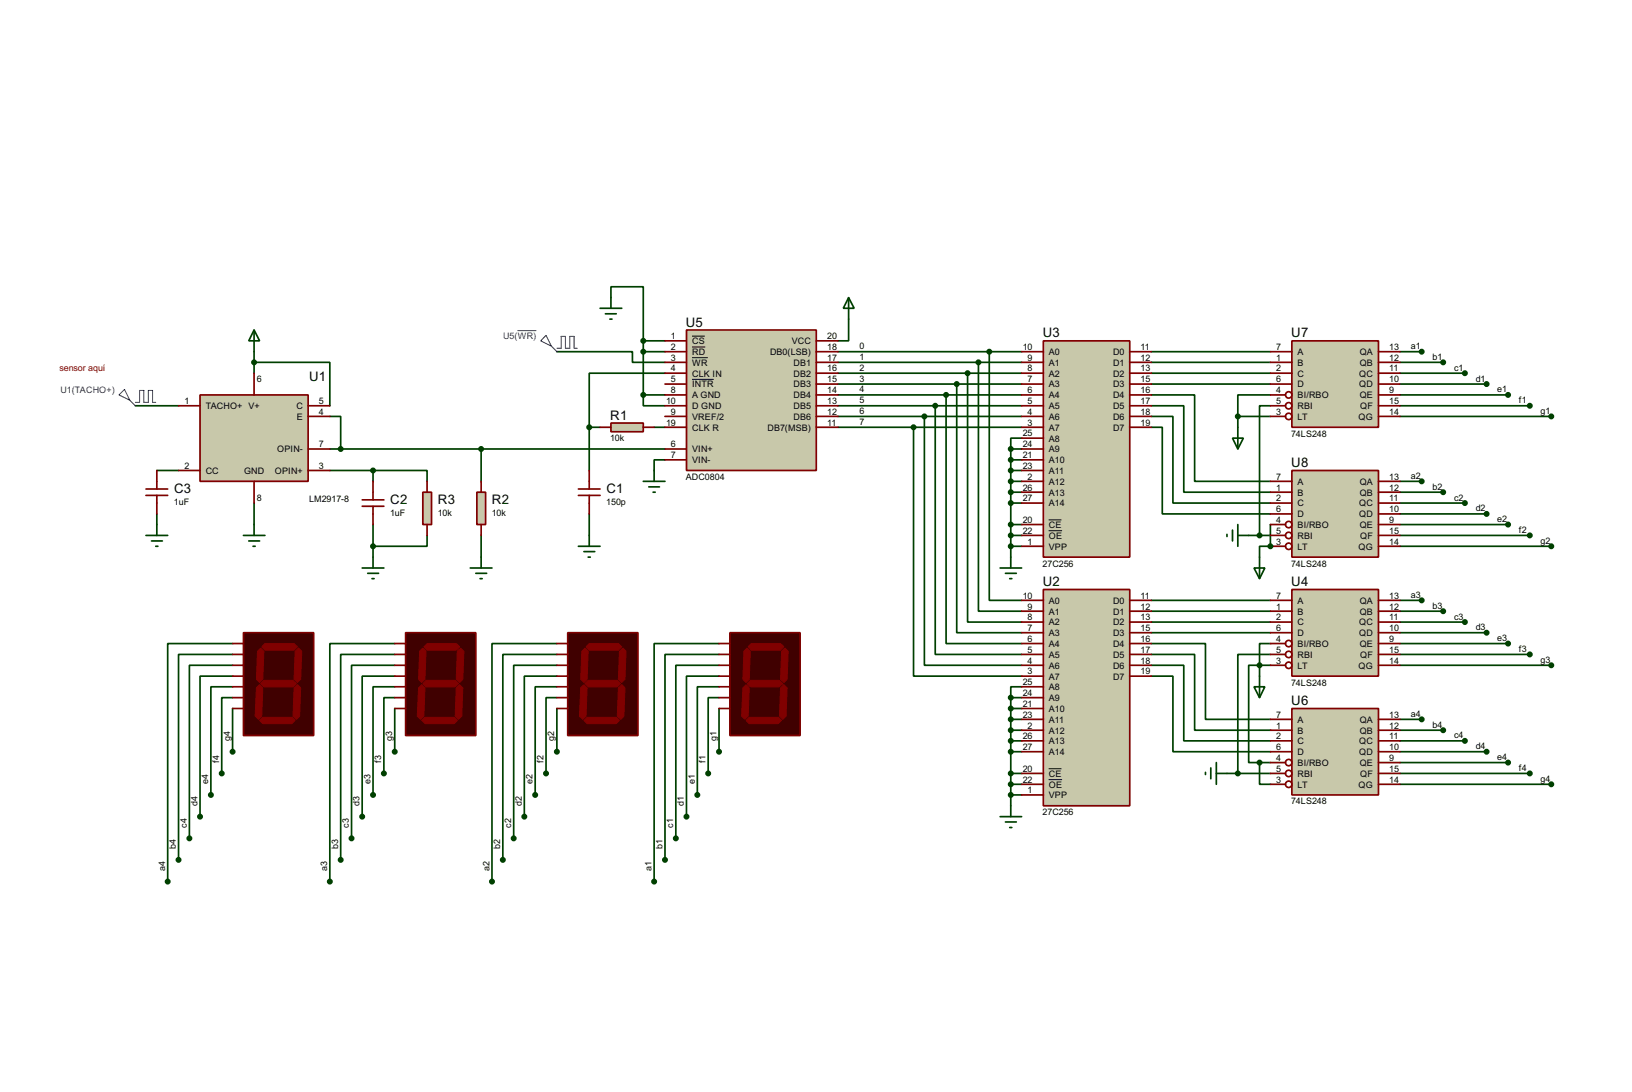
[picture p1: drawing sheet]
<svg xmlns="http://www.w3.org/2000/svg" width="383mm" height="256mm" viewBox="0 0 383 256" stroke-linecap="round" stroke-linejoin="round" font-family="sans-serif">
<g fill="none" stroke="#004000" stroke-width=".4">
<path d="M143.6 69.9v-2.5h7.6v12.7M199.4 75v5.1h-2.5M31.8 95.3h10.2M59.7 85.1h17.8v10.2M59.7 82.6v5.1M77.5 97.8h2.6v7.7M130.9 82.6h17.7v2.5h7.7M151.2 92.8v2.5h5.1M151.2 92.8h5.1M151.2 80.1v12.7M151.2 82.6h5.1M151.2 80.1h5.1"/>
<path d="M196.9 92.8h43.2M196.9 82.6h43.2M196.9 95.3h43.2M196.9 85.1h43.2M196.9 87.7h43.2M196.9 90.2h43.2M196.9 97.8h43.2M217.2 97.8v58.5h22.9M219.8 95.3v58.4h20.3M222.3 92.8v58.4h17.8M224.8 90.2v58.4h15.3M227.4 87.7v58.4h12.7"/>
<path d="M229.9 85.1v58.5h10.2M232.5 82.6v58.4h7.6M270.6 92.8h10.1v20.3h17.8M270.6 95.3h7.6v20.3h20.3M270.6 97.8h5v20.4h22.9M270.6 82.6h27.9M270.6 85.1h27.9M270.6 87.7h27.9M270.6 90.2h27.9M298.5 95.3h-2.5v30.5M36.9 110.5h5.1M59.7 118.2v5"/>
<path d="M77.5 105.5h78.8M77.5 110.5h10.2M87.7 110.5h12.7v2.6M87.7 110.5v2.6M113.1 105.5v7.6M153.7 100.4h2.6M156.3 108h-2.6v2.5M196.9 100.4h43.2M214.7 100.4v58.4h25.4M237.5 105.5h2.6M237.5 110.5h2.6M237.5 105.5v25.4"/>
<path d="M237.5 108h2.6M237.5 113.1h2.6M237.5 115.6h2.6M237.5 118.2h2.6M240.1 102.9h-2.6v2.6M270.6 100.4h2.5v20.3h25.4M36.9 120.7v2.5M87.7 123.2v7.7M100.4 125.8v2.5h-12.7M113.1 125.8v5.1M138.5 120.7v5.1M237.5 128.3h2.6"/>
<path d="M237.5 123.2h2.6M237.5 125.8h2.6M293.4 125.8h5.1M298.5 123.2v5.1M270.6 151.2h12.7v17.8h15.2M270.6 153.7h10.1v17.8h17.8M270.6 156.3h7.6v17.7h20.3M270.6 158.8h5v17.8h22.9M270.6 141h27.9M270.6 143.6h27.9M270.6 146.1h27.9M270.6 148.6h27.9"/>
<path d="M237.5 163.9v25.4M237.5 176.6h2.6M237.5 174h2.6M237.5 171.5h2.6M237.5 169h2.6M237.5 166.4h2.6M237.5 163.9h2.6M240.1 161.3h-2.6v2.6M237.5 186.7h2.6M237.5 184.2h2.6M237.5 181.7h2.6"/>
</g>
<circle cx="298.5" cy="128.3" r=".2" fill="#004000"/>
<g fill="none" stroke="#004000" stroke-width=".4">
<path d="M156.3 87.7h-17.8v12.7M290.9 97.8v2.6M290.9 97.8h7.6M298.5 92.8h-7.6v5M329 97.8h35.5M329 82.6h5.1M329 85.1h10.1M329 87.7h15.2M329 90.2h20.3M329 92.8h25.4M329 95.3h30.5M138.5 100.4h2.5"/>
<path d="M138.5 100.4v10.1M329 113.1h5.1M329 115.6h10.1M329 118.2h15.2M57.2 125.8h5.1M58.5 127.1h2.5M59.5 128.3h.5M59.7 123.2v2.6M298.5 128.3h-2.5v2.6M329 120.7h20.3M329 123.2h25.4M329 125.8h30.5"/>
<path d="M329 128.3h35.5M54.7 158.8h-7.7v33M54.7 156.3h-10.2v40.6M54.7 153.7h-12.7v48.3M54.7 151.2h-15.3v55.9M92.8 158.8h-7.7v33M92.8 156.3h-10.2v40.6M92.8 153.7h-12.7v48.3M92.8 151.2h-15.3v55.9M130.9 158.8h-7.7v33M130.9 156.3h-10.2v40.6M130.9 153.7h-12.7v48.3"/>
<path d="M130.9 151.2h-15.3v55.9M169 158.8h-7.7v33M169 156.3h-10.2v40.6M169 153.7h-12.7v48.3M169 151.2h-15.3v55.9M296 156.3h-2.6v22.8h2.6M296 156.3h2.5M296 156.3v2.5M298.5 151.2h-2.5v5.1M298.5 153.7h-7.6v28M329 156.3h35.5M329 141h5.1"/>
<path d="M329 143.6h10.1M329 146.1h15.2M329 148.6h20.3M329 151.2h25.4M329 153.7h30.5M54.7 163.9h-2.6v17.8M54.7 161.3h-5.1v25.4M54.7 166.4v10.2M92.8 163.9h-2.6v17.8M92.8 161.3h-5.1v25.4M92.8 166.4v10.2M130.9 163.9h-2.6v17.8"/>
<path d="M130.9 161.3h-5.1v25.4M130.9 166.4v10.2M169 163.9h-2.6v17.8M169 161.3h-5.1v25.4M169 166.4v10.2M296 179.1v5.1h2.5M296 179.1h2.5M329 179.1h25.4M329 169h5.1M329 171.5h10.1M329 174h15.2M329 176.6h20.3"/>
<path d="M288.3 181.7h10.2M329 181.7h30.5M329 184.2h35.5"/>
</g>
<path d="M47 92.8h25.4v20.3h-25.4z" fill="#c8c8aa" stroke="#800000" stroke-width=".4"/>
<path d="M42 95.3h5M59.7 87.7v5.1M72.4 95.3h5.1M72.4 97.8h5.1M42 110.5h5M59.7 113.1v5.1M72.4 110.5h5.1M72.4 105.5h5.1M135.9 116.4h5.1M135.9 114.9h5.1M138.5 110.5v4.4M138.5 116.4v4.3" fill="none" stroke="#800000" stroke-width=".4"/>
<path d="M143.6 99.4h7.6v2h-7.6z" fill="#c8c8aa" stroke="#800000" stroke-width=".4"/>
<path d="M141 100.4h2.6M151.2 100.4h2.5" fill="none" stroke="#800000" stroke-width=".4"/>
<path d="M161.3 77.5h30.5v33h-30.5z" fill="#c8c8aa" stroke="#800000" stroke-width=".4"/>
<g fill="none" stroke="#800000" stroke-width=".4">
<path d="M156.3 97.8h5M156.3 87.7h5M156.3 92.8h5M156.3 82.6h5M156.3 85.1h5M156.3 90.2h5M156.3 80.1h5M156.3 95.3h5M191.8 97.8h5.1M191.8 87.7h5.1M191.8 92.8h5.1M191.8 82.6h5.1"/>
<path d="M191.8 85.1h5.1M191.8 90.2h5.1M191.8 80.1h5.1M191.8 95.3h5.1M156.3 105.5h5M156.3 108h5M156.3 100.4h5M191.8 100.4h5.1"/>
</g>
<path d="M162.6 79h3M162.6 81.5h3.1M162.6 84h3.7M162.6 89.1h5.1" fill="none" stroke="#000" stroke-width=".23"/>
<g fill="none" stroke="#004000" stroke-width=".4">
<path d="M141 72.4h5.1M142.3 73.7h2.5M143.3 75h.5M143.6 69.9v2.5M199.4 69.9l1.3 2.5h-2.5zM199.4 69.9v5.1M151.2 113.1h5.1M152.5 114.4h2.5M153.5 115.6h.5M153.7 110.5v2.6M135.9 128.3h5.1M137.2 129.6h2.6"/>
<path d="M138.2 130.9h.5M138.5 125.8v2.5"/>
</g>
<g fill="#004000" stroke="#004000" stroke-width=".4">
<circle cx="151.1" cy="92.8" r=".5"/>
<circle cx="151.1" cy="82.6" r=".5"/>
<circle cx="151.1" cy="80.1" r=".5"/>
</g>
<path d="M303.6 80.1h20.3v20.3h-20.3z" fill="#c8c8aa" stroke="#800000" stroke-width=".4"/>
<g fill="none" stroke="#800000" stroke-width=".4">
<path d="M298.5 82.6h5.1M298.5 85.1h5.1M298.5 87.7h5.1M298.5 90.2h5.1M298.5 92.8h3.6M298.5 95.3h3.6M298.5 97.8h3.6M323.9 82.6h5.1M323.9 85.1h5.1M323.9 87.7h5.1M323.9 90.2h5.1M323.9 92.8h5.1"/>
<path d="M323.9 95.3h5.1M323.9 97.8h5.1"/>
<circle cx="302.8" cy="92.8" r=".75"/>
<circle cx="302.8" cy="97.8" r=".75"/>
<circle cx="302.8" cy="95.3" r=".75"/>
</g>
<path d="M303.6 110.5h20.3v20.4h-20.3z" fill="#c8c8aa" stroke="#800000" stroke-width=".4"/>
<g fill="none" stroke="#800000" stroke-width=".4">
<path d="M298.5 113.1h5.1M298.5 115.6h5.1M298.5 118.2h5.1M323.9 113.1h5.1M323.9 115.6h5.1M323.9 118.2h5.1M298.5 120.7h5.1M298.5 123.2h3.6M298.5 125.8h3.6M298.5 128.3h3.6M323.9 120.7h5.1M323.9 123.2h5.1"/>
<path d="M323.9 125.8h5.1M323.9 128.3h5.1"/>
<circle cx="302.8" cy="128.3" r=".75"/>
<circle cx="302.8" cy="123.2" r=".75"/>
<circle cx="302.8" cy="125.8" r=".75"/>
</g>
<path d="M121.6 77.7h4.4M128.3 78.8l1.3 2.5-2.5-1.2zM129.6 81.3l1.3 1.3M130.9 81.8h1v-2.8h1v2.8h1v-2.8h1v2.8h.8" fill="none" stroke="#0000c0" stroke-width=".23"/>
<path d="M245.2 138.5h20.3v50.8h-20.3z" fill="#c8c8aa" stroke="#800000" stroke-width=".4"/>
<g fill="none" stroke="#800000" stroke-width=".4">
<path d="M240.1 141h5.1M240.1 143.6h5.1M240.1 146.1h5.1M240.1 148.6h5.1M240.1 151.2h5.1M240.1 153.7h5.1M240.1 156.3h5.1M240.1 158.8h5.1M265.5 141h5.1M265.5 143.6h5.1M265.5 146.1h5.1M265.5 148.6h5.1"/>
<path d="M265.5 151.2h5.1M265.5 153.7h5.1M265.5 156.3h5.1M265.5 158.8h5.1M240.1 161.3h5.1M240.1 163.9h5.1M240.1 166.4h5.1M240.1 169h5.1M240.1 171.5h5.1M240.1 174h5.1M240.1 176.6h5.1M240.1 181.7h5.1"/>
<path d="M240.1 184.2h5.1M240.1 186.7h5.1"/>
</g>
<path d="M246.4 180.6h3M246.4 183.1h3.2" fill="none" stroke="#000" stroke-width=".23"/>
<path d="M112.1 115.6h2v7.6h-2z" fill="#c8c8aa" stroke="#800000" stroke-width=".4"/>
<path d="M85.1 117.4h5.1M85.1 118.9h5.1M87.7 113.1v4.3M87.7 118.9v4.3M113.1 113.1v2.5M113.1 123.2v2.6" fill="none" stroke="#800000" stroke-width=".4"/>
<g fill="none" stroke="#004000" stroke-width=".4">
<path d="M59.7 77.5l1.3 2.6h-2.5zM59.7 77.5v5.1M34.3 125.8h5.1M35.6 127.1h2.6M36.6 128.3h.5M36.9 123.2v2.6M85.1 133.4h5.1M86.4 134.7h2.6M87.4 135.9h.5M87.7 130.9v2.5M110.5 133.4h5.1M111.8 134.7h2.6"/>
<path d="M112.8 135.9h.5M113.1 130.9v2.5"/>
</g>
<g fill="#004000" stroke="#004000" stroke-width=".4">
<circle cx="59.7" cy="85.1" r=".5"/>
<circle cx="80" cy="105.5" r=".5"/>
</g>
<path d="M99.4 115.6h2v7.6h-2z" fill="#c8c8aa" stroke="#800000" stroke-width=".4"/>
<path d="M34.3 114.9h5.1M34.3 116.4h5.1M36.9 110.5v4.4M36.9 116.4v4.3M100.4 113.1v2.5M100.4 123.2v2.6" fill="none" stroke="#800000" stroke-width=".4"/>
<g fill="#004000" stroke="#004000" stroke-width=".4">
<circle cx="87.6" cy="110.5" r=".5"/>
<circle cx="87.6" cy="128.3" r=".5"/>
<circle cx="113" cy="105.5" r=".5"/>
</g>
<path d="M28 92.8l1.3-1.3 1.2 2.5zM30.5 94l1.3 1.3M31.8 94.5h1v-2.8h1v2.8h1.1v-2.8h1v2.8h.7" fill="none" stroke="#0000c0" stroke-width=".23"/>
<path d="M245.2 80.1h20.3v50.8h-20.3z" fill="#c8c8aa" stroke="#800000" stroke-width=".4"/>
<g fill="none" stroke="#800000" stroke-width=".4">
<path d="M240.1 82.6h5.1M240.1 85.1h5.1M240.1 87.7h5.1M240.1 90.2h5.1M240.1 92.8h5.1M240.1 95.3h5.1M240.1 97.8h5.1M265.5 82.6h5.1M265.5 85.1h5.1M265.5 87.7h5.1M265.5 90.2h5.1M265.5 92.8h5.1"/>
<path d="M265.5 95.3h5.1M265.5 97.8h5.1M240.1 100.4h5.1M240.1 102.9h5.1M240.1 105.5h5.1M240.1 108h5.1M240.1 110.5h5.1M240.1 113.1h5.1M240.1 115.6h5.1M240.1 118.2h5.1M265.5 100.4h5.1M240.1 123.2h5.1"/>
<path d="M240.1 125.8h5.1M240.1 128.3h5.1"/>
</g>
<path d="M246.4 122.1h3M246.4 124.7h3.2" fill="none" stroke="#000" stroke-width=".23"/>
<path d="M235 133.4h5.1M236.3 134.7h2.5M237.3 135.9h.5M237.5 130.9v2.5M235 191.8h5.1M236.3 193.1h2.5M237.3 194.4h.5M237.5 189.3v2.5" fill="none" stroke="#004000" stroke-width=".4"/>
<g fill="#004000" stroke="#004000" stroke-width=".4">
<circle cx="237.5" cy="105.5" r=".5"/>
<circle cx="237.5" cy="128.3" r=".5"/>
<circle cx="237.5" cy="108" r=".5"/>
<circle cx="237.5" cy="110.5" r=".5"/>
<circle cx="237.5" cy="113.1" r=".5"/>
<circle cx="237.5" cy="115.6" r=".5"/>
<circle cx="237.5" cy="118.2" r=".5"/>
<circle cx="237.5" cy="123.2" r=".5"/>
<circle cx="237.5" cy="125.8" r=".5"/>
<circle cx="237.5" cy="186.7" r=".5"/>
<circle cx="237.5" cy="184.2" r=".5"/>
<circle cx="237.5" cy="181.7" r=".5"/>
<circle cx="237.5" cy="176.6" r=".5"/>
<circle cx="237.5" cy="174" r=".5"/>
<circle cx="237.5" cy="171.5" r=".5"/>
<circle cx="237.5" cy="169" r=".5"/>
<circle cx="237.5" cy="166.4" r=".5"/>
<circle cx="237.5" cy="163.9" r=".5"/>
<circle cx="232.4" cy="82.6" r=".5"/>
<circle cx="229.9" cy="85.1" r=".5"/>
<circle cx="227.3" cy="87.7" r=".5"/>
<circle cx="224.8" cy="90.2" r=".5"/>
<circle cx="222.3" cy="92.8" r=".5"/>
<circle cx="219.7" cy="95.3" r=".5"/>
<circle cx="217.2" cy="97.8" r=".5"/>
<circle cx="214.6" cy="100.4" r=".5"/>
</g>
<path d="M303.6 138.5h20.3v20.3h-20.3z" fill="#c8c8aa" stroke="#800000" stroke-width=".4"/>
<g fill="none" stroke="#800000" stroke-width=".4">
<path d="M298.5 141h5.1M298.5 143.6h5.1M298.5 146.1h5.1M298.5 148.6h5.1M298.5 151.2h3.6M298.5 153.7h3.6M298.5 156.3h3.6M323.9 141h5.1M323.9 143.6h5.1M323.9 146.1h5.1M323.9 148.6h5.1M323.9 151.2h5.1"/>
<path d="M323.9 153.7h5.1M323.9 156.3h5.1"/>
<circle cx="302.8" cy="151.2" r=".75"/>
<circle cx="302.8" cy="153.7" r=".75"/>
<circle cx="302.8" cy="156.3" r=".75"/>
</g>
<path d="M303.6 166.4h20.3v20.3h-20.3z" fill="#c8c8aa" stroke="#800000" stroke-width=".4"/>
<g fill="none" stroke="#800000" stroke-width=".4">
<path d="M298.5 169h5.1M298.5 171.5h5.1M298.5 174h5.1M298.5 176.6h5.1M298.5 179.1h3.6M323.9 169h5.1M323.9 171.5h5.1M323.9 174h5.1M323.9 176.6h5.1M323.9 179.1h5.1M298.5 181.7h3.6M298.5 184.2h3.6"/>
<path d="M323.9 181.7h5.1M323.9 184.2h5.1"/>
<circle cx="302.8" cy="179.1" r=".75"/>
<circle cx="302.8" cy="184.2" r=".75"/>
<circle cx="302.8" cy="181.7" r=".75"/>
</g>
<g fill="none" stroke="#004000" stroke-width=".4">
<path d="M289.6 102.9h2.6l-1.3 2.6zM290.9 100.4v5.1M288.3 125.5v.5M289.6 124.5v2.6M290.9 123.2v5.1M290.9 125.8h2.5M294.7 133.4h2.5l-1.2 2.5zM296 130.9v5M296 158.8v5.1M285.8 179.1v5.1M294.7 161.3h2.5l-1.2 2.6zM283.3 181.4v.5"/>
<path d="M284.5 180.4v2.5M285.8 181.7h2.5"/>
</g>
<g fill="#004000" stroke="#004000" stroke-width=".4">
<circle cx="295.9" cy="125.8" r=".5"/>
<circle cx="298.5" cy="128.3" r=".5"/>
<circle cx="290.8" cy="97.8" r=".5"/>
<circle cx="295.9" cy="156.3" r=".5"/>
<circle cx="295.9" cy="179.1" r=".5"/>
<circle cx="334" cy="82.6" r=".5"/>
<circle cx="334" cy="113.1" r=".5"/>
<circle cx="334" cy="141" r=".5"/>
<circle cx="339.1" cy="143.6" r=".5"/>
<circle cx="344.2" cy="146.1" r=".5"/>
<circle cx="339.1" cy="85.1" r=".5"/>
<circle cx="344.2" cy="87.7" r=".5"/>
<circle cx="349.3" cy="90.2" r=".5"/>
<circle cx="354.3" cy="92.8" r=".5"/>
<circle cx="359.4" cy="95.3" r=".5"/>
<circle cx="364.5" cy="97.8" r=".5"/>
<circle cx="339.1" cy="115.6" r=".5"/>
<circle cx="344.2" cy="118.2" r=".5"/>
<circle cx="349.3" cy="120.7" r=".5"/>
<circle cx="354.3" cy="123.2" r=".5"/>
<circle cx="359.4" cy="125.8" r=".5"/>
<circle cx="364.5" cy="128.3" r=".5"/>
<circle cx="349.3" cy="148.6" r=".5"/>
<circle cx="354.3" cy="151.2" r=".5"/>
<circle cx="359.4" cy="153.7" r=".5"/>
<circle cx="364.5" cy="156.3" r=".5"/>
<circle cx="334" cy="169" r=".5"/>
<circle cx="339.1" cy="171.5" r=".5"/>
<circle cx="344.2" cy="174" r=".5"/>
<circle cx="349.3" cy="176.6" r=".5"/>
<circle cx="354.3" cy="179.1" r=".5"/>
<circle cx="359.4" cy="181.7" r=".5"/>
<circle cx="364.5" cy="184.2" r=".5"/>
</g>
<path d="M57.2 148.6h16.5v24.2h-16.5z" fill="#400000" stroke="#800000" stroke-width=".4"/>
<g fill="#800000" stroke="#800000" stroke-width=".23">
<path d="M62.3 151.2h6.8l.8 .7-.8 .8h-6.8l-.8-.8z" fill-rule="evenodd"/>
<path d="M69.4 153l.8-.8 .7 .8-.2 6.6-.8 .7-.8-.7z" fill-rule="evenodd"/>
<path d="M61.3 160.6l.7-.8h6.9l.8 .8-.8 .7h-6.9z" fill-rule="evenodd"/>
<path d="M60.5 153l.8-.8 .7 .8-.2 6.6-.8 .7-.7-.7z" fill-rule="evenodd"/>
<path d="M69.1 161.6l.8-.8 .8 .8-.3 6.6-.7 .8-.8-.8z" fill-rule="evenodd"/>
<path d="M61 169.2l.8-.7h6.8l.8 .7-.8 .8h-6.8z" fill-rule="evenodd"/>
<path d="M60.3 161.6l.7-.8 .8 .8-.3 6.6-.7 .8-.8-.8z" fill-rule="evenodd"/>
</g>
<path d="M54.7 151.2h2.5M54.7 153.7h2.5M54.7 156.3h2.5M54.7 158.8h2.5M54.7 161.3h2.5M54.7 163.9h2.5M54.7 166.4h2.5" fill="none" stroke="#800000" stroke-width=".4"/>
<g fill="#004000" stroke="#004000" stroke-width=".4">
<circle cx="54.6" cy="176.6" r=".5"/>
<circle cx="52.1" cy="181.7" r=".5"/>
<circle cx="49.5" cy="186.7" r=".5"/>
<circle cx="47" cy="191.8" r=".5"/>
<circle cx="44.5" cy="196.9" r=".5"/>
<circle cx="41.9" cy="202" r=".5"/>
<circle cx="39.4" cy="207.1" r=".5"/>
</g>
<path d="M95.3 148.6h16.5v24.2h-16.5z" fill="#400000" stroke="#800000" stroke-width=".4"/>
<g fill="#800000" stroke="#800000" stroke-width=".23">
<path d="M99.6 151.9l.8-.7h6.8l.8 .7-.8 .8h-6.8z" fill-rule="evenodd"/>
<path d="M107.5 153l.8-.8 .7 .8-.2 6.6-.8 .7-.8-.7z" fill-rule="evenodd"/>
<path d="M100.1 159.8h6.9l.8 .8-.8 .7h-6.9l-.7-.7z" fill-rule="evenodd"/>
<path d="M98.6 153l.8-.8 .7 .8-.2 6.6-.8 .7-.7-.7z" fill-rule="evenodd"/>
<path d="M107.2 161.6l.8-.8 .8 .8-.3 6.6-.7 .8-.8-.8z" fill-rule="evenodd"/>
<path d="M99.1 169.2l.8-.7h6.8l.8 .7-.8 .8h-6.8z" fill-rule="evenodd"/>
<path d="M98.4 161.6l.7-.8 .8 .8-.3 6.6-.7 .8-.8-.8z" fill-rule="evenodd"/>
</g>
<path d="M92.8 151.2h2.5M92.8 153.7h2.5M92.8 156.3h2.5M92.8 158.8h2.5M92.8 161.3h2.5M92.8 163.9h2.5M92.8 166.4h2.5" fill="none" stroke="#800000" stroke-width=".4"/>
<g fill="#004000" stroke="#004000" stroke-width=".4">
<circle cx="92.7" cy="176.6" r=".5"/>
<circle cx="90.2" cy="181.7" r=".5"/>
<circle cx="87.6" cy="186.7" r=".5"/>
<circle cx="85.1" cy="191.8" r=".5"/>
<circle cx="82.6" cy="196.9" r=".5"/>
<circle cx="80" cy="202" r=".5"/>
<circle cx="77.5" cy="207.1" r=".5"/>
</g>
<path d="M133.4 148.6h16.5v24.2h-16.5z" fill="#400000" stroke="#800000" stroke-width=".4"/>
<g fill="#800000" stroke="#800000" stroke-width=".23">
<path d="M138.5 151.2h6.8l.8 .7-.8 .8h-6.8l-.8-.8z" fill-rule="evenodd"/>
<path d="M145.6 153l.8-.8 .7 .8-.2 6.6-.8 .7-.8-.7z" fill-rule="evenodd"/>
<path d="M137.5 160.6l.7-.8h6.9l.8 .8-.8 .7h-6.9z" fill-rule="evenodd"/>
<path d="M136.7 153l.8-.8 .7 .8-.2 6.6-.8 .7-.7-.7z" fill-rule="evenodd"/>
<path d="M145.3 161.6l.8-.8 .8 .8-.3 6.6-.7 .8-.8-.8z" fill-rule="evenodd"/>
<path d="M137.2 169.2l.8-.7h6.8l.8 .7-.8 .8h-6.8z" fill-rule="evenodd"/>
<path d="M136.5 161.6l.7-.8 .8 .8-.3 6.6-.7 .8-.8-.8z" fill-rule="evenodd"/>
</g>
<path d="M130.9 151.2h2.5M130.9 153.7h2.5M130.9 156.3h2.5M130.9 158.8h2.5M130.9 161.3h2.5M130.9 163.9h2.5M130.9 166.4h2.5" fill="none" stroke="#800000" stroke-width=".4"/>
<g fill="#004000" stroke="#004000" stroke-width=".4">
<circle cx="130.8" cy="176.6" r=".5"/>
<circle cx="128.3" cy="181.7" r=".5"/>
<circle cx="125.7" cy="186.7" r=".5"/>
<circle cx="123.2" cy="191.8" r=".5"/>
<circle cx="120.7" cy="196.9" r=".5"/>
<circle cx="118.1" cy="202" r=".5"/>
<circle cx="115.6" cy="207.1" r=".5"/>
</g>
<path d="M171.5 148.6h16.5v24.2h-16.5z" fill="#400000" stroke="#800000" stroke-width=".4"/>
<g fill="#800000" stroke="#800000" stroke-width=".23">
<path d="M175.8 151.9l.8-.7h6.8l.8 .7-.8 .8h-6.8z" fill-rule="evenodd"/>
<path d="M183.7 153l.8-.8 .7 .8-.2 6.6-.8 .7-.8-.7z" fill-rule="evenodd"/>
<path d="M175.6 160.6l.7-.8h6.9l.8 .8-.8 .7h-6.9z" fill-rule="evenodd"/>
<path d="M174.8 153l.8-.8 .7 .8-.2 6.6-.8 .7-.7-.7z" fill-rule="evenodd"/>
<path d="M183.4 161.6l.8-.8 .8 .8-.3 6.6-.7 .8-.8-.8z" fill-rule="evenodd"/>
<path d="M175.3 169.2l.8-.7h6.8l.8 .7-.8 .8h-6.8z" fill-rule="evenodd"/>
<path d="M174.6 161.6l.7-.8 .8 .8-.3 6.6-.7 .8-.8-.8z" fill-rule="evenodd"/>
</g>
<path d="M169 151.2h2.5M169 153.7h2.5M169 156.3h2.5M169 158.8h2.5M169 161.3h2.5M169 163.9h2.5M169 166.4h2.5" fill="none" stroke="#800000" stroke-width=".4"/>
<g fill="#004000" stroke="#004000" stroke-width=".4">
<circle cx="168.9" cy="176.6" r=".5"/>
<circle cx="166.4" cy="181.7" r=".5"/>
<circle cx="163.8" cy="186.7" r=".5"/>
<circle cx="161.3" cy="191.8" r=".5"/>
<circle cx="158.8" cy="196.9" r=".5"/>
<circle cx="156.2" cy="202" r=".5"/>
<circle cx="153.7" cy="207.1" r=".5"/>
<circle cx="138.4" cy="100.4" r=".5"/>
<circle cx="290.8" cy="181.7" r=".5"/>
</g>
<g font-size="3.5">
<text x="161.2" y="76.7">U5</text>
<text x="245" y="79.3">U3</text>
<text x="303.4" y="79.3">U7</text>
<text x="72.7" y="89.4">U1</text>
<text x="143.4" y="98.6">R1</text>
<text x="303.4" y="109.7">U8</text>
<text x="40.9" y="115.8">C3</text>
<text x="91.7" y="118.3">C2</text>
<text x="102.9" y="118.3">R3</text>
<text x="115.6" y="118.3">R2</text>
<text x="142.5" y="115.8">C1</text>
<text x="245" y="137.7">U2</text>
<text x="303.4" y="137.7">U4</text>
<text x="303.4" y="165.6">U6</text>
</g>
<g font-size="2.4" fill="#0000c0">
<text x="118.2" y="79.6">U5(WR)</text>
<text x="14.2" y="92.3">U1(TACHO+)</text>
</g>
<g font-size="2.4">
<text x="157.7" y="82.2">2</text>
<text x="157.7" y="79.7">1</text>
<text x="162.6" y="83.4">RD</text>
<text x="162.6" y="80.8">CS</text>
<text x="180.9" y="83.4">DB0(LSB)</text>
<text x="186" y="80.8">VCC</text>
<text x="194.4" y="82.2">18</text>
<text x="194.4" y="79.7">20</text>
<text x="202" y="82">0</text>
<text x="240.3" y="82.2">10</text>
<text x="246.4" y="83.4">A0</text>
<text x="261.5" y="83.4">D0</text>
<text x="268" y="82.2">11</text>
<text x="299.9" y="82.2">7</text>
<text x="304.9" y="83.4">A</text>
<text x="319.5" y="83.4">QA</text>
<text x="326.4" y="82.2">13</text>
<text x="331.5" y="82">a1</text>
<text x="60.4" y="89.8">6</text>
<text x="157.7" y="87.3">4</text>
<text x="157.7" y="84.7">3</text>
<text x="157.7" y="89.8">5</text>
<text x="162.6" y="88.5">CLK IN</text>
<text x="162.6" y="85.9">WR</text>
<text x="186.4" y="88.5">DB2</text>
<text x="186.4" y="85.9">DB1</text>
<text x="194.4" y="89.8">15</text>
<text x="194.4" y="87.3">16</text>
<text x="194.4" y="84.7">17</text>
<text x="202" y="84.5">1</text>
<text x="202" y="87.1">2</text>
<text x="202" y="89.6">3</text>
<text x="241.5" y="84.7">9</text>
<text x="241.5" y="87.3">8</text>
<text x="241.5" y="89.8">7</text>
<text x="246.4" y="85.9">A1</text>
<text x="246.4" y="88.5">A2</text>
<text x="261.5" y="85.9">D1</text>
<text x="261.5" y="88.5">D2</text>
<text x="268" y="84.7">12</text>
<text x="268" y="87.3">13</text>
<text x="268" y="89.8">15</text>
<text x="299.9" y="84.7">1</text>
<text x="299.9" y="87.3">2</text>
<text x="299.9" y="89.8">6</text>
<text x="304.9" y="85.9">B</text>
<text x="304.9" y="88.5">C</text>
<text x="319.4" y="88.5">QC</text>
<text x="319.5" y="85.9">QB</text>
<text x="326.4" y="84.7">12</text>
<text x="326.4" y="87.3">11</text>
<text x="326.4" y="89.8">10</text>
<text x="336.6" y="84.5">b1</text>
<text x="341.7" y="87.1">c1</text>
<text x="346.8" y="89.6">d1</text>
<text x="43.4" y="94.9">1</text>
<text x="75" y="94.9">5</text>
<text x="156.5" y="94.9">10</text>
<text x="157.7" y="92.4">8</text>
<text x="162.6" y="93.6">A GND</text>
<text x="162.6" y="91">INTR</text>
<text x="186.4" y="93.6">DB4</text>
<text x="186.4" y="91">DB3</text>
<text x="194.4" y="94.9">13</text>
<text x="194.4" y="92.4">14</text>
<text x="202" y="92.2">4</text>
<text x="202" y="94.7">5</text>
<text x="241.5" y="92.4">6</text>
<text x="241.5" y="94.9">5</text>
<text x="246.4" y="91">A3</text>
<text x="246.4" y="93.6">A4</text>
<text x="261.5" y="91">D3</text>
<text x="261.5" y="93.6">D4</text>
<text x="268" y="92.4">16</text>
<text x="268" y="94.9">17</text>
<text x="299.9" y="92.4">4</text>
<text x="299.9" y="94.9">5</text>
<text x="304.9" y="91">D</text>
<text x="304.9" y="93.6">BI/RBO</text>
<text x="319.4" y="91">QD</text>
<text x="319.5" y="93.6">QE</text>
<text x="326.4" y="92.4">9</text>
<text x="326.4" y="94.9">15</text>
<text x="351.8" y="92.2">e1</text>
<text x="356.9" y="94.7">f1</text>
<text x="48.3" y="96.1">TACHO+ V+</text>
<text x="69.6" y="96.1">C</text>
<text x="69.7" y="98.6">E</text>
<text x="75" y="97.4">4</text>
<text x="156.5" y="100">19</text>
<text x="157.7" y="97.4">9</text>
<text x="162.6" y="98.6">VREF/2</text>
<text x="162.6" y="96.1">D GND</text>
<text x="162.6" y="101.2">CLK R</text>
<text x="180.3" y="101.2">DB7(MSB)</text>
<text x="186.4" y="98.6">DB6</text>
<text x="186.4" y="96.1">DB5</text>
<text x="194.4" y="100">11</text>
<text x="194.4" y="97.4">12</text>
<text x="202" y="97.2">6</text>
<text x="202" y="99.8">7</text>
<text x="241.5" y="97.4">4</text>
<text x="241.5" y="100">3</text>
<text x="246.4" y="96.1">A5</text>
<text x="246.4" y="98.6">A6</text>
<text x="246.4" y="101.2">A7</text>
<text x="261.5" y="96.1">D5</text>
<text x="261.5" y="98.6">D6</text>
<text x="261.5" y="101.2">D7</text>
<text x="268" y="97.4">18</text>
<text x="268" y="100">19</text>
<text x="299.9" y="97.4">3</text>
<text x="304.9" y="96.1">RBI</text>
<text x="304.9" y="98.6">LT</text>
<text x="319.2" y="98.6">QG</text>
<text x="319.6" y="96.1">QF</text>
<text x="326.4" y="97.4">14</text>
<text x="362" y="97.2">g1</text>
<text x="65.1" y="106.3">OPIN-</text>
<text x="75" y="105.1">7</text>
<text x="143.4" y="103.6">10k</text>
<text x="157.7" y="105.1">6</text>
<text x="157.7" y="107.6">7</text>
<text x="162.6" y="106.3">VIN+</text>
<text x="240.3" y="102.5">25</text>
<text x="240.3" y="105.1">24</text>
<text x="240.3" y="107.6">21</text>
<text x="246.4" y="103.7">A8</text>
<text x="246.4" y="106.3">A9</text>
<text x="303.4" y="102.6">74LS248</text>
<text x="43.4" y="110.1">2</text>
<text x="48.3" y="111.3">CC</text>
<text x="57.3" y="111.4">GND</text>
<text x="64.6" y="111.3">OPIN+</text>
<text x="75" y="110.1">3</text>
<text x="161.1" y="112.7">ADC0804</text>
<text x="162.6" y="108.8">VIN-</text>
<text x="240.3" y="110.1">23</text>
<text x="241.5" y="112.7">2</text>
<text x="246.4" y="108.8">A10</text>
<text x="246.4" y="111.3">A11</text>
<text x="246.4" y="113.9">A12</text>
<text x="299.9" y="112.7">7</text>
<text x="304.9" y="113.9">A</text>
<text x="319.5" y="113.9">QA</text>
<text x="326.4" y="112.7">13</text>
<text x="331.5" y="112.5">a2</text>
<text x="40.9" y="118.7">1uF</text>
<text x="60.4" y="117.6">8</text>
<text x="72.6" y="117.8">LM2917-8</text>
<text x="142.5" y="118.7">150p</text>
<text x="240.3" y="115.2">26</text>
<text x="240.3" y="117.8">27</text>
<text x="246.4" y="116.4">A13</text>
<text x="246.4" y="119">A14</text>
<text x="299.9" y="115.2">1</text>
<text x="299.9" y="117.8">2</text>
<text x="304.9" y="116.4">B</text>
<text x="304.9" y="119">C</text>
<text x="319.4" y="119">QC</text>
<text x="319.5" y="116.4">QB</text>
<text x="326.4" y="115.2">12</text>
<text x="326.4" y="117.8">11</text>
<text x="336.6" y="115">b2</text>
<text x="341.7" y="117.6">c2</text>
<text x="91.7" y="121.2">1uF</text>
<text x="102.9" y="121.2">10k</text>
<text x="115.6" y="121.2">10k</text>
<text x="240.3" y="122.8">20</text>
<text x="240.3" y="125.4">22</text>
<text x="246.4" y="124">CE</text>
<text x="299.9" y="120.3">6</text>
<text x="299.9" y="122.8">4</text>
<text x="299.9" y="125.4">5</text>
<text x="304.9" y="121.5">D</text>
<text x="304.9" y="124">BI/RBO</text>
<text x="319.4" y="121.5">QD</text>
<text x="319.5" y="124">QE</text>
<text x="326.4" y="120.3">10</text>
<text x="326.4" y="122.8">9</text>
<text x="326.4" y="125.4">15</text>
<text x="346.8" y="120.1">d2</text>
<text x="351.8" y="122.6">e2</text>
<text x="356.9" y="125.2">f2</text>
<text x="241.5" y="127.9">1</text>
<text x="246.4" y="126.6">OE</text>
<text x="246.4" y="129.1">VPP</text>
<text x="299.9" y="127.9">3</text>
<text x="304.9" y="126.6">RBI</text>
<text x="304.9" y="129.1">LT</text>
<text x="319.2" y="129.1">QG</text>
<text x="319.6" y="126.6">QF</text>
<text x="326.4" y="127.9">14</text>
<text x="362" y="127.7">g2</text>
<text x="245" y="133.1">27C256</text>
<text x="303.4" y="133.1">74LS248</text>
<text x="240.3" y="140.6">10</text>
<text x="241.5" y="143.2">9</text>
<text x="246.4" y="141.8">A0</text>
<text x="261.5" y="141.8">D0</text>
<text x="268" y="140.6">11</text>
<text x="268" y="143.2">12</text>
<text x="299.9" y="140.6">7</text>
<text x="299.9" y="143.2">1</text>
<text x="304.9" y="141.8">A</text>
<text x="319.5" y="141.8">QA</text>
<text x="326.4" y="140.6">13</text>
<text x="326.4" y="143.2">12</text>
<text x="331.5" y="140.4">a3</text>
<text x="336.6" y="143">b3</text>
<text x="241.5" y="145.7">8</text>
<text x="241.5" y="148.2">7</text>
<text x="246.4" y="144.4">A1</text>
<text x="246.4" y="146.9">A2</text>
<text x="246.4" y="149.4">A3</text>
<text x="261.5" y="144.4">D1</text>
<text x="261.5" y="146.9">D2</text>
<text x="261.5" y="149.4">D3</text>
<text x="268" y="145.7">13</text>
<text x="268" y="148.2">15</text>
<text x="299.9" y="145.7">2</text>
<text x="299.9" y="148.2">6</text>
<text x="304.9" y="144.4">B</text>
<text x="304.9" y="146.9">C</text>
<text x="304.9" y="149.4">D</text>
<text x="319.4" y="146.9">QC</text>
<text x="319.4" y="149.4">QD</text>
<text x="319.5" y="144.4">QB</text>
<text x="326.4" y="145.7">11</text>
<text x="326.4" y="148.2">10</text>
<text x="341.7" y="145.5">c3</text>
<text x="346.8" y="148">d3</text>
<text x="241.5" y="150.8">6</text>
<text x="241.5" y="153.3">5</text>
<text x="241.5" y="155.9">4</text>
<text x="246.4" y="152">A4</text>
<text x="246.4" y="154.5">A5</text>
<text x="261.5" y="152">D4</text>
<text x="261.5" y="154.5">D5</text>
<text x="268" y="150.8">16</text>
<text x="268" y="153.3">17</text>
<text x="268" y="155.9">18</text>
<text x="299.9" y="150.8">4</text>
<text x="299.9" y="153.3">5</text>
<text x="299.9" y="155.9">3</text>
<text x="304.9" y="152">BI/RBO</text>
<text x="304.9" y="154.5">RBI</text>
<text x="319.5" y="152">QE</text>
<text x="319.6" y="154.5">QF</text>
<text x="326.4" y="150.8">9</text>
<text x="326.4" y="153.3">15</text>
<text x="326.4" y="155.9">14</text>
<text x="351.8" y="150.6">e3</text>
<text x="356.9" y="153.1">f3</text>
<text x="362" y="155.7">g3</text>
<text x="240.3" y="160.9">25</text>
<text x="241.5" y="158.4">3</text>
<text x="246.4" y="157.1">A6</text>
<text x="246.4" y="159.6">A7</text>
<text x="261.5" y="157.1">D6</text>
<text x="261.5" y="159.6">D7</text>
<text x="268" y="158.4">19</text>
<text x="303.4" y="161">74LS248</text>
<text x="304.9" y="157.1">LT</text>
<text x="319.2" y="157.1">QG</text>
<text x="240.3" y="163.5">24</text>
<text x="240.3" y="166">21</text>
<text x="246.4" y="162.1">A8</text>
<text x="246.4" y="164.7">A9</text>
<text x="246.4" y="167.2">A10</text>
<text x="240.3" y="168.6">23</text>
<text x="240.3" y="173.6">26</text>
<text x="241.5" y="171.1">2</text>
<text x="246.4" y="169.8">A11</text>
<text x="246.4" y="172.3">A12</text>
<text x="299.9" y="168.6">7</text>
<text x="299.9" y="171.1">1</text>
<text x="299.9" y="173.6">2</text>
<text x="304.9" y="169.8">A</text>
<text x="304.9" y="172.3">B</text>
<text x="319.5" y="169.8">QA</text>
<text x="319.5" y="172.3">QB</text>
<text x="326.4" y="168.6">13</text>
<text x="326.4" y="171.1">12</text>
<text x="326.4" y="173.6">11</text>
<text x="331.5" y="168.4">a4</text>
<text x="336.6" y="170.9">b4</text>
<text x="341.7" y="173.4">c4</text>
<text x="51.5" y="179.1" transform="rotate(-90 51.5 179.1)">f4</text>
<text x="54" y="174" transform="rotate(-90 54 174)">g4</text>
<text x="89.6" y="179.1" transform="rotate(-90 89.6 179.1)">f3</text>
<text x="92.1" y="174" transform="rotate(-90 92.1 174)">g3</text>
<text x="127.7" y="179.1" transform="rotate(-90 127.7 179.1)">f2</text>
<text x="130.3" y="174" transform="rotate(-90 130.3 174)">g2</text>
<text x="165.8" y="179.1" transform="rotate(-90 165.8 179.1)">f1</text>
<text x="168.4" y="174" transform="rotate(-90 168.4 174)">g1</text>
<text x="240.3" y="176.2">27</text>
<text x="246.4" y="174.8">A13</text>
<text x="246.4" y="177.4">A14</text>
<text x="299.9" y="176.2">6</text>
<text x="299.9" y="178.7">4</text>
<text x="304.9" y="174.8">C</text>
<text x="304.9" y="177.4">D</text>
<text x="304.9" y="179.9">BI/RBO</text>
<text x="319.4" y="174.8">QC</text>
<text x="319.4" y="177.4">QD</text>
<text x="319.5" y="179.9">QE</text>
<text x="326.4" y="176.2">10</text>
<text x="326.4" y="178.7">9</text>
<text x="346.8" y="176">d4</text>
<text x="351.8" y="178.5">e4</text>
<text x="49" y="184.2" transform="rotate(-90 49 184.2)">e4</text>
<text x="87.1" y="184.2" transform="rotate(-90 87.1 184.2)">e3</text>
<text x="125.2" y="184.2" transform="rotate(-90 125.2 184.2)">e2</text>
<text x="163.3" y="184.2" transform="rotate(-90 163.3 184.2)">e1</text>
<text x="240.3" y="181.3">20</text>
<text x="240.3" y="183.8">22</text>
<text x="246.4" y="182.5">CE</text>
<text x="246.4" y="185">OE</text>
<text x="299.9" y="181.3">5</text>
<text x="299.9" y="183.8">3</text>
<text x="304.9" y="182.5">RBI</text>
<text x="304.9" y="185">LT</text>
<text x="319.2" y="185">QG</text>
<text x="319.6" y="182.5">QF</text>
<text x="326.4" y="181.3">15</text>
<text x="326.4" y="183.8">14</text>
<text x="356.9" y="181.1">f4</text>
<text x="362" y="183.6">g4</text>
<text x="46.4" y="189.3" transform="rotate(-90 46.4 189.3)">d4</text>
<text x="84.5" y="189.3" transform="rotate(-90 84.5 189.3)">d3</text>
<text x="122.6" y="189.3" transform="rotate(-90 122.6 189.3)">d2</text>
<text x="160.7" y="189.3" transform="rotate(-90 160.7 189.3)">d1</text>
<text x="241.5" y="186.3">1</text>
<text x="245" y="191.5">27C256</text>
<text x="246.4" y="187.5">VPP</text>
<text x="303.4" y="188.9">74LS248</text>
<text x="43.9" y="194.4" transform="rotate(-90 43.9 194.4)">c4</text>
<text x="82" y="194.4" transform="rotate(-90 82 194.4)">c3</text>
<text x="120.1" y="194.4" transform="rotate(-90 120.1 194.4)">c2</text>
<text x="158.2" y="194.4" transform="rotate(-90 158.2 194.4)">c1</text>
<text x="41.4" y="199.4" transform="rotate(-90 41.4 199.4)">b4</text>
<text x="79.5" y="199.4" transform="rotate(-90 79.5 199.4)">b3</text>
<text x="117.6" y="199.4" transform="rotate(-90 117.6 199.4)">b2</text>
<text x="155.7" y="199.4" transform="rotate(-90 155.7 199.4)">b1</text>
<text x="38.8" y="204.5" transform="rotate(-90 38.8 204.5)">a4</text>
<text x="76.9" y="204.5" transform="rotate(-90 76.9 204.5)">a3</text>
<text x="115" y="204.5" transform="rotate(-90 115 204.5)">a2</text>
<text x="153.1" y="204.5" transform="rotate(-90 153.1 204.5)">a1</text>
</g>
<text font-size="2.4" fill="#800000" x="14" y="87.1">sensor aquí</text>
</svg>
